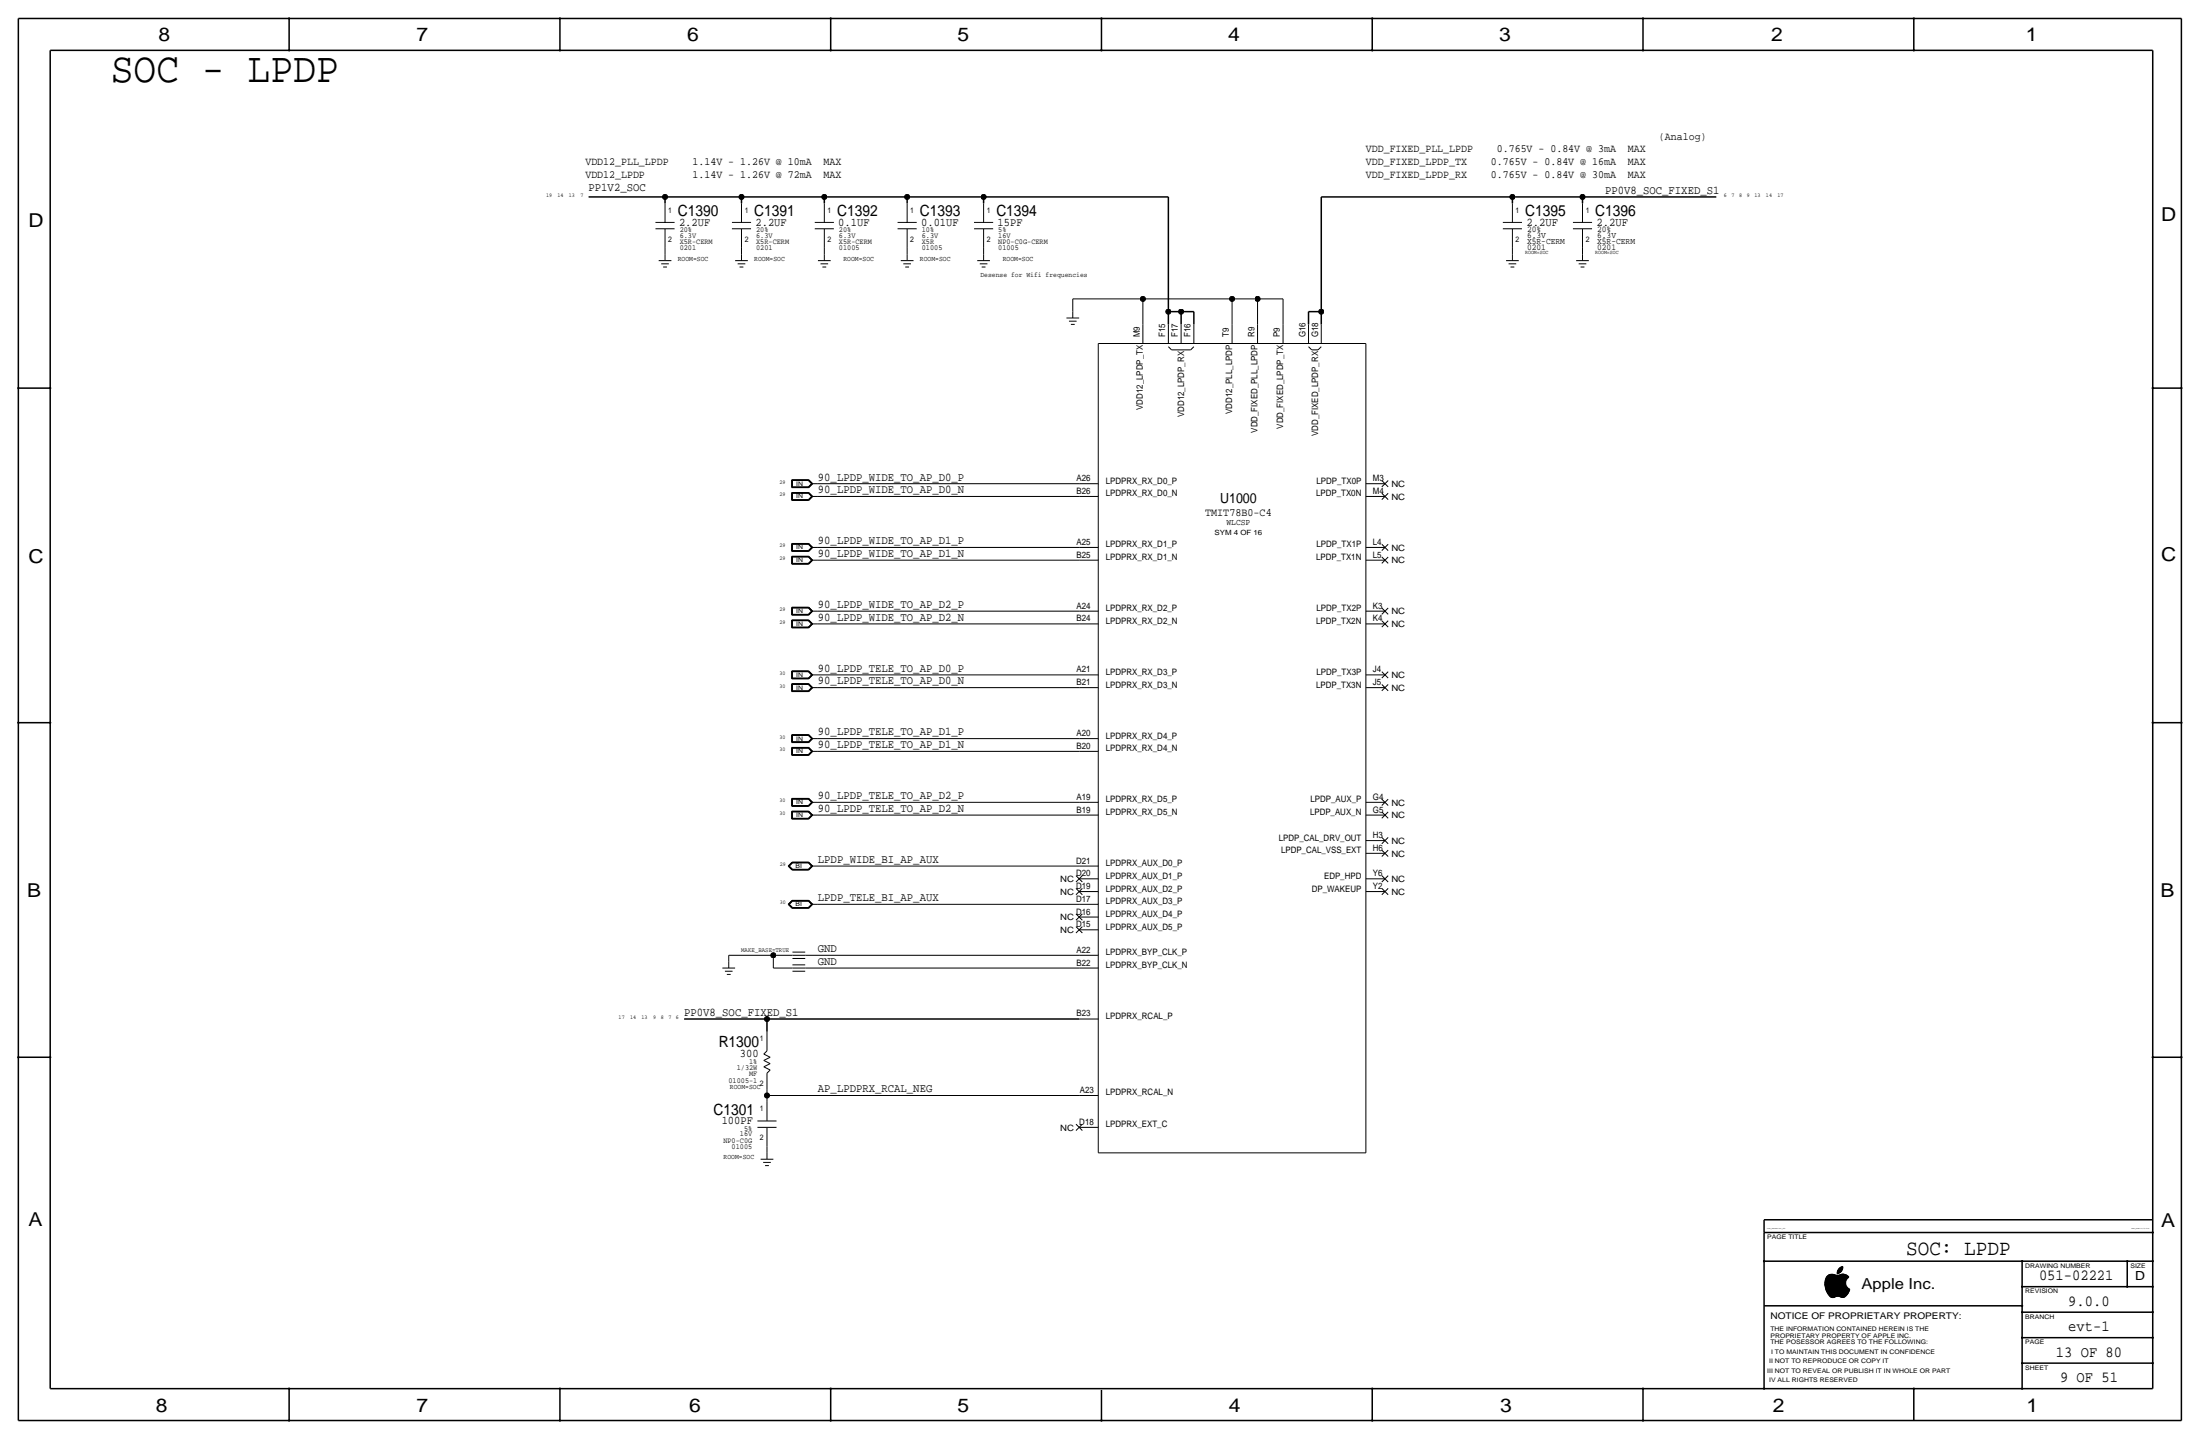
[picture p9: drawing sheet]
<svg xmlns="http://www.w3.org/2000/svg" width="877mm" height="574mm" viewBox="0 0 877 574" stroke-linecap="round" stroke-linejoin="round" font-family="sans-serif">
<g fill="none" stroke="#000" stroke-width=".4">
<path d="M261.3 91.2h7.6zM261.3 88.6h7.6zM265.1 98.8v2.5zM265.1 81v7.6zM265.1 91.2v7.6zM291.8 88.6h7.6zM291.8 91.2h7.6zM295.6 98.8v2.5zM295.6 81v7.6zM295.6 91.2v7.6zM324.8 91.2h7.6zM324.8 88.6h7.6z"/>
<path d="M328.6 98.8v2.5zM328.6 81v7.6zM328.6 91.2v7.6zM357.8 88.6h7.7zM357.8 91.2h7.7zM361.6 98.8v2.5zM361.6 81v7.6zM361.6 91.2v7.6zM388.3 88.6h7.6zM388.3 91.2h7.6zM392.1 98.8v2.5zM392.1 81v7.6z"/>
<path d="M392.1 91.2v7.6zM599.1 91.2h7.7zM599.1 88.6h7.7zM602.9 98.8v2.5zM602.9 81v7.6zM602.9 91.2v7.6zM627.1 91.2h7.6zM627.1 88.6h7.6zM630.9 98.8v2.5zM630.9 81v7.6zM630.9 91.2v7.6zM262.6 103.9h5.1z"/>
<path d="M263.6 105.2h3zM264.4 106.4h1.5zM265.1 101.3v2.6zM293.1 103.9h5zM294.1 105.2h3zM294.8 106.4h1.6zM295.6 101.3v2.6zM326.1 103.9h5.1zM327.1 105.2h3zM327.9 106.4h1.5zM328.6 101.3v2.6zM359.1 103.9h5.1z"/>
<path d="M360.1 105.2h3.1zM360.9 106.4h1.5zM361.6 101.3v2.6zM389.6 103.9h5.1zM390.6 105.2h3zM391.4 106.4h1.5zM392.1 101.3v2.6zM427.7 119.1h27.9zM427.7 119.1v5.1zM455.6 119.1h35.6zM455.6 119.1v10.2zM491.2 119.1h10.1z"/>
<path d="M491.2 119.1v10.2zM501.3 119.1h10.2zM501.3 119.1v10.2zM511.5 119.1v10.2zM600.4 103.9h5.1zM601.4 105.2h3.1zM602.2 106.4h1.5zM602.9 101.3v2.6zM628.3 103.9h5.1zM629.4 105.2h3zM630.1 106.4h1.5zM630.9 101.3v2.6z"/>
<path d="M425.1 126.7h5.1zM426.2 128h3zM426.9 129.3h1.5zM427.7 124.2v2.5zM437.8 136.9v322.6zM437.8 136.9h106.7zM455.6 129.3v7.6zM465.8 129.3v7.6zM465.8 138.2l1.3 1.2zM467.1 139.4h7.6zM470.9 129.3v7.6zM474.7 139.4l1.2-1.2z"/>
<path d="M475.9 129.3v7.6zM491.2 129.3v7.6zM501.3 129.3v7.6zM511.5 129.3v7.6zM521.7 129.3v7.6zM521.7 138.2l1.2 1.2zM522.9 139.4h2.6zM525.5 139.4l1.2-1.2zM526.7 129.3v7.6zM544.5 136.9v322.6zM315.6 196.3v3.1zM315.6 199.4h6.8z"/>
<path d="M315.6 191.2v3.2zM315.6 194.4h6.8zM315.6 196.3h6.8zM315.6 191.2h6.8zM315.7 196.4h6.7zM315.7 191.3h6.7zM315.7 196.4v2.9zM315.7 199.3h6.7zM315.7 191.3v3zM315.7 194.3h6.7zM315.8 196.5v2.7zM315.8 199.2h6.5z"/>
<path d="M315.8 191.4v2.8zM315.8 194.2h6.5zM315.8 196.5h6.5zM315.8 191.4h6.5zM315.9 196.6h6.4zM315.9 196.6v2.5zM315.9 199.1h6.4zM315.9 191.5h6.4zM315.9 191.5v2.6zM315.9 194.1h6.4zM322.3 196.6l1.2 1.3zM322.3 191.5l1.2 1.3z"/>
<path d="M322.3 199.1l1.2-1.2zM322.3 194.1l1.2-1.3zM322.3 199.2l1.4-1.3zM322.3 194.2l1.4-1.4zM322.3 196.5l1.4 1.4zM322.3 191.4l1.4 1.4zM322.4 199.3l1.4-1.4zM322.4 194.3l1.4-1.5zM322.4 196.4l1.4 1.5zM322.4 191.3l1.4 1.5zM322.4 196.3l1.6 1.6zM322.4 191.2l1.6 1.6z"/>
<path d="M322.4 199.4l1.6-1.5zM322.4 194.4l1.6-1.6zM323.5 197.9h2.6zM323.5 192.8h2.6zM326.1 197.9h104.1zM326.1 192.8h104.1zM430.2 192.8h7.6zM430.2 197.9h7.6zM544.5 197.9h7.6zM544.5 192.8h7.6zM550.9 199.1l2.5-2.5zM550.9 196.6l2.5 2.5z"/>
<path d="M550.9 194.1l2.5-2.6zM550.9 191.5l2.5 2.6zM315.6 216.6v3.2zM315.6 219.8h6.8zM315.6 216.6h6.8zM315.7 216.7h6.7zM315.7 216.7v3zM315.7 219.7h6.7zM315.8 216.8v2.8zM315.8 219.6h6.5zM315.8 216.8h6.5zM315.9 216.9h6.4z"/>
<path d="M315.9 216.9v2.6zM315.9 219.5h6.4zM322.3 216.9l1.2 1.3zM322.3 219.5l1.2-1.3zM322.3 219.6l1.4-1.4zM322.3 216.8l1.4 1.4zM322.4 219.7l1.4-1.5zM322.4 216.7l1.4 1.5zM322.4 216.6l1.6 1.6zM322.4 219.8l1.6-1.6zM323.5 218.2h2.6zM326.1 218.2h104.1z"/>
<path d="M430.2 218.2h7.6zM544.5 218.2h7.6zM550.9 219.5l2.5-2.6zM550.9 216.9l2.5 2.6zM315.6 221.7v3.1zM315.6 224.8h6.8zM315.6 221.7h6.8zM315.7 221.8h6.7zM315.7 221.8v2.9zM315.7 224.7h6.7zM315.8 221.9v2.7zM315.8 224.6h6.5z"/>
<path d="M315.8 221.9h6.5zM315.9 222h6.4zM315.9 222v2.5zM315.9 224.5h6.4zM322.3 222l1.2 1.3zM322.3 224.5l1.2-1.2zM322.3 224.6l1.4-1.3zM322.3 221.9l1.4 1.4zM322.4 224.7l1.4-1.4zM322.4 221.8l1.4 1.5zM322.4 221.7l1.6 1.6zM322.4 224.8l1.6-1.5z"/>
<path d="M323.5 223.3h2.6zM326.1 223.3h104.1zM430.2 223.3h7.6zM544.5 223.3h7.6zM550.9 222l2.5 2.5zM553.4 222l-2.5 2.5zM315.6 247.1v3.1zM315.6 250.2h6.8zM315.6 242v3.2zM315.6 245.2h6.8zM315.6 247.1h6.8zM315.6 242h6.8z"/>
<path d="M315.7 247.2h6.7zM315.7 242.1h6.7zM315.7 247.2v2.9zM315.7 250.1h6.7zM315.7 242.1v3zM315.7 245.1h6.7zM315.8 247.3v2.7zM315.8 250h6.5zM315.8 242.2v2.8zM315.8 245h6.5zM315.8 247.3h6.5zM315.8 242.2h6.5z"/>
<path d="M315.9 247.4h6.4zM315.9 247.4v2.5zM315.9 249.9h6.4zM315.9 242.3h6.4zM315.9 242.3v2.6zM315.9 244.9h6.4zM322.3 247.4l1.2 1.3zM322.3 242.3l1.2 1.3zM322.3 249.9l1.2-1.2zM322.3 244.9l1.2-1.3zM322.3 250l1.4-1.3zM322.3 245l1.4-1.4z"/>
<path d="M322.3 247.3l1.4 1.4zM322.3 242.2l1.4 1.4zM322.4 250.1l1.4-1.4zM322.4 245.1l1.4-1.5zM322.4 247.2l1.4 1.5zM322.4 242.1l1.4 1.5zM322.4 247.1l1.6 1.6zM322.4 242l1.6 1.6zM322.4 250.2l1.6-1.5zM322.4 245.2l1.6-1.6zM323.5 248.7h2.6zM323.5 243.6h2.6z"/>
<path d="M326.1 243.6h104.1zM326.1 248.7h104.1zM430.2 248.7h7.6zM430.2 243.6h7.6zM544.5 243.6h7.6zM544.5 248.7h7.6zM550.9 249.9l2.5-2.5zM550.9 247.4l2.5 2.5zM550.9 244.9l2.5-2.6zM550.9 242.3l2.5 2.6zM315.6 272.5v3.1zM315.6 275.6h6.8z"/>
<path d="M315.6 267.4v3.2zM315.6 270.6h6.8zM315.6 272.5h6.8zM315.6 267.4h6.8zM315.7 272.6h6.7zM315.7 267.5h6.7zM315.7 272.6v2.9zM315.7 275.5h6.7zM315.7 267.5v3zM315.7 270.5h6.7zM315.8 272.7v2.7zM315.8 275.4h6.5z"/>
<path d="M315.8 267.6v2.8zM315.8 270.4h6.5zM315.8 272.7h6.5zM315.8 267.6h6.5zM315.9 272.8h6.4zM315.9 272.8v2.5zM315.9 275.3h6.4zM315.9 267.7h6.4zM315.9 267.7v2.6zM315.9 270.3h6.4zM322.3 272.8l1.2 1.3zM322.3 267.7l1.2 1.3z"/>
<path d="M322.3 275.3l1.2-1.2zM322.3 270.3l1.2-1.3zM322.3 275.4l1.4-1.3zM322.3 270.4l1.4-1.4zM322.3 272.7l1.4 1.4zM322.3 267.6l1.4 1.4zM322.4 275.5l1.4-1.4zM322.4 270.5l1.4-1.5zM322.4 272.6l1.4 1.5zM322.4 267.5l1.4 1.5zM322.4 272.5l1.6 1.6zM322.4 267.4l1.6 1.6z"/>
<path d="M322.4 275.6l1.6-1.5zM322.4 270.6l1.6-1.6zM323.5 274.1h2.6zM323.5 269h2.6zM326.1 274.1h104.1zM326.1 269h104.1zM430.2 274.1h7.6zM430.2 269h7.6zM544.5 269h7.6zM544.5 274.1h7.6zM550.9 272.8l2.5 2.5zM550.9 267.7l2.5 2.6z"/>
<path d="M553.4 272.8l-2.5 2.5zM553.4 267.7l-2.5 2.6zM315.6 297.9v3.1zM315.6 292.8v3.2zM315.6 296h6.8zM315.6 297.9h6.8zM315.6 292.8h6.8zM315.7 298h6.7zM315.7 292.9h6.7zM315.7 298v2.9zM315.7 292.9v3zM315.7 295.9h6.7z"/>
<path d="M315.8 298.1v2.7zM315.8 293v2.8zM315.8 295.8h6.5zM315.8 298.1h6.5zM315.8 293h6.5zM315.9 298.2h6.4zM315.9 298.2v2.5zM315.9 293.1h6.4zM315.9 293.1v2.6zM315.9 295.7h6.4zM322.3 298.2l1.2 1.3zM322.3 293.1l1.2 1.3z"/>
<path d="M322.3 295.7l1.2-1.3zM322.3 295.8l1.4-1.4zM322.3 298.1l1.4 1.4zM322.3 293l1.4 1.4zM322.4 295.9l1.4-1.5zM322.4 298l1.4 1.5zM322.4 292.9l1.4 1.5zM322.4 297.9l1.6 1.6zM322.4 292.8l1.6 1.6zM322.4 296l1.6-1.6zM323.5 299.5h2.6zM323.5 294.4h2.6z"/>
<path d="M326.1 299.5h104.1zM326.1 294.4h104.1zM430.2 294.4h7.6zM430.2 299.5h7.6zM315.6 318.2v3.2zM315.6 301h6.8zM315.6 318.2h6.8zM315.7 318.3h6.7zM315.7 318.3v3zM315.7 300.9h6.7zM315.8 318.4v2.8zM315.8 300.8h6.5z"/>
<path d="M315.8 318.4h6.5zM315.9 318.5h6.4zM315.9 318.5v2.6zM315.9 300.7h6.4zM322.3 318.5l1.2 1.3zM322.3 300.7l1.2-1.2zM322.3 300.8l1.4-1.3zM322.3 318.4l1.4 1.4zM322.4 300.9l1.4-1.4zM322.4 318.3l1.4 1.5zM322.4 318.2l1.6 1.6zM322.4 301l1.6-1.5z"/>
<path d="M323.5 319.8h2.6zM326.1 319.8h104.1zM430.2 319.8h7.6zM544.5 319.8h7.6zM550.9 318.5l2.5 2.6zM553.4 318.5l-2.5 2.6zM315.6 323.3v3.1zM315.6 326.4h6.8zM315.6 321.4h6.8zM315.6 323.3h6.8zM315.7 323.4h6.7zM315.7 323.4v2.9z"/>
<path d="M315.7 326.3h6.7zM315.7 321.3h6.7zM315.8 323.5v2.7zM315.8 326.2h6.5zM315.8 321.2h6.5zM315.8 323.5h6.5zM315.9 323.6h6.4zM315.9 323.6v2.5zM315.9 326.1h6.4zM315.9 321.1h6.4zM322.3 323.6l1.2 1.3zM322.3 326.1l1.2-1.2z"/>
<path d="M322.3 321.1l1.2-1.3zM322.3 326.2l1.4-1.3zM322.3 321.2l1.4-1.4zM322.3 323.5l1.4 1.4zM322.4 326.3l1.4-1.4zM322.4 321.3l1.4-1.5zM322.4 323.4l1.4 1.5zM322.4 323.3l1.6 1.6zM322.4 326.4l1.6-1.5zM322.4 321.4l1.6-1.6zM323.5 324.9h2.6zM326.1 324.9h104.1z"/>
<path d="M430.2 324.9h7.6zM544.5 335h7.6zM544.5 324.9h7.6zM550.9 338.8l2.5 2.6zM550.9 333.8l2.5 2.5zM550.9 326.1l2.5-2.5zM550.9 323.6l2.5 2.5zM553.4 338.8l-2.5 2.6zM553.4 333.8l-2.5 2.5zM314.2 345.2l1.6 1.6zM314.2 345.2l1.6-1.6zM314.4 345.2l1.4 1.5z"/>
<path d="M314.4 345.2l1.4-1.5zM314.5 345.2l1.4-1.4zM314.5 345.2l1.4 1.4zM314.7 345.2l1.2-1.3zM314.7 345.2l1.2 1.3zM315.8 346.8h6.6zM315.8 358.9h6.6zM315.8 343.6h6.6zM315.8 359h6.6zM315.8 343.7h6.6zM315.8 346.7h6.6zM315.9 359.1h6.4z"/>
<path d="M315.9 343.8h6.4zM315.9 346.6h6.4zM315.9 359.2h6.4zM315.9 346.5h6.4zM315.9 343.9h6.4zM322.3 359.2l1.2 1.2zM322.3 343.9l1.2 1.3zM322.3 346.5l1.2-1.3zM322.3 346.6l1.4-1.4zM322.3 359.1l1.4 1.3zM322.3 343.8l1.4 1.4zM322.4 346.7l1.4-1.5z"/>
<path d="M322.4 359l1.4 1.4zM322.4 343.7l1.4 1.5zM322.4 358.9l1.6 1.5zM322.4 343.6l1.6 1.6zM322.4 346.8l1.6-1.6zM323.5 345.2h2.6zM326.1 345.2h104.1zM429 356.6l2.5-2.5zM429 354.1l2.5 2.5zM429 351.5l2.5-2.5zM429 349l2.5 2.5zM430.2 345.2h7.6z"/>
<path d="M430.2 355.3h7.6zM430.2 350.3h7.6zM544.5 340.1h7.6zM544.5 350.3h7.6zM544.5 355.3h7.6zM550.9 356.6l2.5-2.5zM550.9 354.1l2.5 2.5zM550.9 349l2.5 2.5zM553.4 349l-2.5 2.5zM314.2 360.4l1.6 1.6zM314.2 360.4l1.6-1.5zM314.4 360.4l1.4 1.5z"/>
<path d="M314.4 360.4l1.4-1.4zM314.5 360.4l1.4-1.3zM314.5 360.4l1.4 1.4zM314.7 360.4l1.2-1.2zM314.7 360.4l1.2 1.3zM315.8 362h6.6zM315.8 361.9h6.6zM315.9 361.8h6.4zM315.9 379.5h5.1zM315.9 361.7h6.4zM322.3 361.7l1.2-1.3zM322.3 361.8l1.4-1.4z"/>
<path d="M322.4 361.9l1.4-1.5zM322.4 362l1.6-1.6zM323.5 360.4h2.6zM326.1 360.4h104.1zM429 371.9l2.5-2.6zM429 369.3l2.5 2.6zM429 366.8l2.5-2.6zM429 364.2l2.5 2.6zM430.2 365.5h7.6zM430.2 360.4h7.6zM430.2 370.6h7.6zM288 385.8h5.1z"/>
<path d="M289 387.1h3zM289.8 388.4h1.5zM290.5 380.7h17.8zM290.5 380.7v2.6zM290.5 383.3v2.5zM308.3 380.7v5.1zM308.3 385.8h7.6zM308.3 380.7h7.6zM315.9 387.1h5.1zM315.9 385.8h5.1zM315.9 384.6h5.1zM315.9 382h5.1z"/>
<path d="M315.9 380.7h5.1zM321 380.7h109.2zM321 385.8h109.2zM430.2 380.7h7.6zM430.2 385.8h7.6zM305.8 411.2v7.6zM430.2 406.1h7.6zM304.5 420.1l1.3-1.3zM304.5 420.1l2.5 1.3zM304.5 425.2l2.5 1.3zM304.5 422.7l2.5 1.2zM304.5 425.2l2.5-1.3z"/>
<path d="M304.5 422.7l2.5-1.3zM305.8 436.6h124.4zM305.8 434.1v2.5zM305.8 436.6v2.6zM305.8 439.2v7.6zM305.8 427.7v6.4zM307 426.5l-1.2 1.2zM430.2 436.6h7.6zM302 449.3h7.6zM302 446.8h7.6zM305.8 456.9v2.6zM305.8 459.5v2.5z"/>
<path d="M305.8 449.3v7.6zM429 450.6l2.5-2.5zM429 448.1l2.5 2.5zM430.2 449.3h7.6zM437.8 459.5h106.7zM303.2 462h5.1zM304.2 463.3h3.1zM305 464.6h1.5zM727.5 512.2h8.4zM727.5 512.3h8.4zM727.5 512.4h8.5zM727.5 511.2h8.2z"/>
<path d="M727.5 511.3h8.2zM727.5 511.5h8.2zM727.5 511.4h8.2zM727.5 512h8.3zM727.5 512.1h8.3zM727.5 511.7h8.3zM727.5 511.8h8.3zM727.5 511.6h8.3zM727.5 511.9h8.3zM727.5 511.1h8.3zM727.6 512.8h8.6zM727.6 510.8h8.2z"/>
<path d="M727.6 511h8.2zM727.6 510.9h8.2zM727.6 510.7h8.2zM727.6 512.5h8.4zM727.6 512.6h8.4zM727.6 512.7h8.5zM727.6 512.9h8.6zM727.6 510.6h8.3zM727.6 510.5h8.3zM727.6 513h8.7zM727.6 513.1h8.8zM727.7 513.2h8.8z"/>
<path d="M727.7 510.2h8.3zM727.7 510.4h8.2zM727.7 510.3h8.3zM727.7 513.4h9.1zM727.7 513.3h9zM727.7 510.1h8.3zM727.8 509.9h8.4zM727.8 513.5h9.1zM727.8 510h8.3zM727.8 513.6h9.2zM727.8 513.8h9.6zM727.8 509.8h8.5z"/>
<path d="M727.8 513.7h9.4zM727.9 513.9h9.5zM727.9 509.7h8.4zM727.9 509.6h8.5zM727.9 514.1h9.5zM727.9 514h9.5zM728 514.2h9.4zM728 509.5h8.5zM728 509.4h8.6zM728 509.3h8.7zM728 514.4h9.3zM728.1 509.2h8.8z"/>
<path d="M728.1 514.5h9.2zM728.1 514.6h9.1zM728.1 509.1h8.9zM728.2 514.7h9zM728.2 509h8.8zM728.2 514.8h9zM728.3 514.9h8.8zM728.3 508.9h8.7zM728.3 515h8.8zM728.3 508.8h8.6zM728.3 515.1h8.7zM728.4 508.7h8.4z"/>
<path d="M728.4 515.2h8.6zM728.5 515.3h8.4zM728.5 515.4h8.4zM728.5 508.6h8.2zM728.6 515.5h8.2zM728.6 508.5h7.9zM728.7 515.6h8zM728.7 515.7h8zM728.7 508.4h7.7zM728.8 515.8h7.7zM728.9 515.9h7.6zM728.9 508.3h3.1z"/>
<path d="M728.9 516h7.5zM729 508.2h2.6zM729 516.1h7.3zM729.1 516.2h7.1zM729.2 508.1l1.8-.2a3.7 3.7 0 0 0 3.3-.1 2.44 2.44 0 0 1 2.7 1.3 2.72 2.72 0 0 0 .5 4.8l-.7 1.5-1.1 1.3M729.2 516.3h6.9zM729.2 508.1a5.2 5.2 0 0 0-.8 7.1 2.3 2.3 0 0 0 2.2 2l1-.3M729.3 508.1h2.1zM729.3 516.4h6.7zM729.4 516.5h6.5zM729.5 516.6h6.3zM729.6 516.7h2.5z"/>
<path d="M729.6 507.9h1.4zM729.7 516.8h2.1zM729.8 516.9h1.9zM729.9 517h1.6zM730.2 517.1h1zM732.4 507.5h.6zM732.4 507.6h.4zM732.4 507.4h.8zM732.4 507.3h1zM732.4 507.1h1.3zM732.4 507h1.4zM732.4 507.2h1.2z"/>
<path d="M732.5 506.9h1.4zM732.5 506.8h1.5zM732.5 506.6h1.7zM732.5 506.7h1.6zM732.6 506.5h1.7zM732.6 506.4h1.7zM732.7 506.3h1.7zM732.7 506.2h1.7zM732.8 506.1h1.7zM732.8 506h1.7zM732.9 505.9h1.6zM733 505.8h1.6z"/>
<path d="M733.1 505.7h1.5zM733.1 508.3h3.1zM733.2 505.6h1.4zM733.2 516.7h2.5zM733.3 505.5h1.4zM733.4 508.2h2.6zM733.4 505.4h1.3zM733.6 505.3h1.1zM733.6 516.8h2zM733.7 508.1h2.1zM733.7 505.2h1zM733.8 516.9h1.7z"/>
<path d="M733.9 505.1h.8zM733.9 507.9h1.6zM734 517h1.3zM734.1 505h.6zM734.3 507.8h.8zM734.3 504.9h.4zM734.3 517.1h.7zM734.7 504.7a2.81 2.81 0 0 0-2.3 3 2.71 2.71 0 0 0 2.3-2.9M735.8 516.7a2.7 2.7 0 0 1-3 0l-1.1 .2"/>
</g>
<g fill="none" stroke="#000" stroke-width=".6" stroke-linecap="butt">
<path d="M7.3 7.4v558.8zM7.3 7.4h862.3zM115.3 7.4v12.7zM223.2 7.4v12.7zM331.2 7.4v12.7zM439.1 7.4v12.7zM547.1 7.4v12.7zM655 7.4v12.7zM763 7.4v12.7zM869.6 7.4v558.8zM20 20.1v533.4zM20 20.1h838.2z"/>
<path d="M858.2 20.1v533.4zM234.6 78.5h30.5zM265.1 78.5h30.5zM265.1 78.5v2.5zM295.6 78.5v2.5zM295.6 78.5h33zM328.6 78.5h33zM328.6 78.5v2.5zM361.6 78.5h30.5zM361.6 78.5v2.5zM392.1 78.5v2.5zM392.1 78.5h73.7z"/>
<path d="M465.8 78.5v45.7zM526.7 78.5v45.7zM526.7 78.5h76.2zM602.9 78.5h28zM602.9 78.5v2.5zM630.9 78.5h53.3zM630.9 78.5v2.5zM465.8 124.2v5.1zM465.8 124.2h5.1zM470.9 124.2v5.1zM470.9 124.2h5zM475.9 124.2v5.1z"/>
<path d="M521.7 124.2h5zM521.7 124.2v5.1zM526.7 124.2v5.1zM7.3 154.7h12.7zM858.2 154.7h11.4zM7.3 288h12.7zM858.2 288h11.4zM272.7 406.1h33.1zM305.8 406.1h124.4zM305.8 406.1v5.1zM7.3 421.4h12.7zM858.2 421.4h11.4z"/>
<path d="M703.3 486.2v5zM703.3 486.2h154.9zM703.3 491.2v62.3zM703.3 491.2h154.9zM703.3 502.7h154.9zM806.1 502.7v50.8zM806.1 512.8h52.1zM848.1 502.7v10.1zM703.3 520.4h102.8zM806.1 533.1h52.1zM806.1 523h52.1zM20 553.5h838.2z"/>
<path d="M115.3 553.5v12.7zM223.2 553.5v12.7zM331.2 553.5v12.7zM439.1 554v12.2zM547.1 553.5v12.7zM655 553.5v12.7zM763 553.5v12.7zM806.1 543.3h52.1zM7.3 566.2h862.3z"/>
</g>
<g fill="#000" stroke="#000" stroke-width=".4">
<path d="M115.1 7.2h.4v.3h-.4zM115.1 19.9h.4v.3h-.4zM223 7.2h.4v.3h-.4zM223 19.9h.4v.3h-.4zM331 19.9h.4v.3h-.4zM331 7.2h.4v.3h-.4zM438.9 7.2h.4v.3h-.4zM438.9 19.9h.4v.3h-.4zM546.9 7.2h.4v.3h-.4zM546.9 19.9h.4v.3h-.4zM654.8 19.9h.4v.3h-.4zM654.8 7.2h.4v.3h-.4z"/>
<path d="M762.8 19.9h.4v.3h-.4zM762.8 7.2h.4v.3h-.4zM7.1 154.5h.4v.4h-.4zM19.8 154.5h.4v.4h-.4zM858 154.5h.4v.4h-.4zM869.5 154.5h.3v.4h-.3zM7.1 287.9h.4v.3h-.4zM19.8 287.9h.4v.3h-.4zM858 287.9h.4v.3h-.4zM869.5 287.9h.3v.3h-.3zM7.1 421.2h.4v.4h-.4zM19.8 421.2h.4v.4h-.4z"/>
<path d="M858 421.2h.4v.4h-.4zM869.5 421.2h.3v.4h-.3zM858 491.1h.4v.3h-.4zM703.1 502.5h.4v.3h-.4zM806 502.5h.3v.3h-.3zM806 512.7h.3v.3h-.3zM847.9 512.7h.3v.3h-.3zM847.9 502.5h.3v.3h-.3zM858 502.5h.4v.3h-.4zM858 512.7h.4v.3h-.4zM806 520.3h.3v.3h-.3zM806 522.8h.3v.4h-.3z"/>
<path d="M806 533h.3v.3h-.3zM858 522.8h.4v.4h-.4zM858 533h.4v.3h-.4zM115.1 553.3h.4v.3h-.4zM223 553.3h.4v.3h-.4zM331 553.3h.4v.3h-.4zM546.9 553.3h.4v.3h-.4zM654.8 553.3h.4v.3h-.4zM703.1 553.3h.4v.3h-.4zM762.8 553.3h.4v.3h-.4zM806 543.1h.3v.4h-.3zM806 553.3h.3v.3h-.3z"/>
<path d="M858 543.1h.4v.4h-.4zM115.1 566h.4v.3h-.4zM223 566h.4v.3h-.4zM331 566h.4v.3h-.4zM438.9 566h.4v.3h-.4zM546.9 566h.4v.3h-.4zM654.8 566h.4v.3h-.4z"/>
<circle cx="265.1" cy="78.5" r="1.02"/>
<circle cx="295.6" cy="78.5" r="1.02"/>
<circle cx="328.6" cy="78.5" r="1.02"/>
<circle cx="361.6" cy="78.5" r="1.02"/>
<circle cx="392.1" cy="78.5" r="1.02"/>
<circle cx="602.9" cy="78.5" r="1.02"/>
<circle cx="630.9" cy="78.5" r="1.02"/>
<circle cx="455.6" cy="119.1" r="1.02"/>
<circle cx="491.2" cy="119.1" r="1.02"/>
<circle cx="501.3" cy="119.1" r="1.02"/>
<circle cx="465.8" cy="124.2" r="1.02"/>
<circle cx="470.9" cy="124.2" r="1.02"/>
<circle cx="526.7" cy="124.2" r="1.02"/>
<circle cx="308.3" cy="380.7" r="1.02"/>
<circle cx="305.8" cy="406.1" r="1.02"/>
<circle cx="305.8" cy="436.6" r="1.02"/>
</g>
<text font-size="17" x="44.1" y="32.8">SOC - LPDP</text>
<text font-size="8.6" x="759.9" y="500.1">SOC: LPDP</text>
<g font-size="7.6">
<text x="63.2" y="16.5">8</text>
<text x="166.1" y="16.5">7</text>
<text x="274" y="16.5">6</text>
<text x="381.7" y="16.5">5</text>
<text x="489.7" y="16.5">4</text>
<text x="597.6" y="16.5">3</text>
<text x="706.1" y="16.5">2</text>
<text x="807.7" y="16.5">1</text>
<text x="861.5" y="88.1">D</text>
<text x="11.4" y="90.4">D</text>
<text x="11.4" y="224.3">C</text>
<text x="861.5" y="223.8">C</text>
<text x="10.8" y="357.6">B</text>
<text x="861.3" y="357.4">B</text>
<text x="11.3" y="488.4">A</text>
<text x="861.5" y="489.2">A</text>
<text x="62.2" y="562.6">8</text>
<text x="166" y="562.6">7</text>
<text x="274.8" y="562.6">6</text>
<text x="381.7" y="562.6">5</text>
<text x="489.9" y="562.6">4</text>
<text x="598.1" y="562.6">3</text>
<text x="706.8" y="562.6">2</text>
<text x="807.9" y="562.6">1</text>
</g>
<g font-size="6.2">
<text x="270.2" y="86.1">C1390</text>
<text x="300.7" y="86.1">C1391</text>
<text x="333.7" y="86.1">C1392</text>
<text x="366.7" y="86.1">C1393</text>
<text x="397.2" y="86.1">C1394</text>
<text x="608" y="86.1">C1395</text>
<text x="636" y="86.1">C1396</text>
<text x="286.5" y="417.3">R1300</text>
<text x="284.5" y="444.2">C1301</text>
<text x="812.9" y="510.3">051-02221</text>
<text x="824.6" y="520.4">9.0.0</text>
<text x="824.6" y="530.6">evt-1</text>
<text x="819.6" y="540.8">13 OF 80</text>
<text x="821.3" y="550.9">9 OF 51</text>
</g>
<text font-size="6" x="742.1" y="513.9">Apple Inc.</text>
<text font-size="5.6" x="486.4" y="200.4">U1000</text>
<text font-size="5" x="851.2" y="510.3">D</text>
<g font-size="4.7">
<text x="234.6" y="75.9">PP1V2_SOC</text>
<text x="639.9" y="77.2">PP0V8_SOC_FIXED_S1</text>
<text x="270.7" y="89.9">2.2UF</text>
<text x="301.2" y="89.9">2.2UF</text>
<text x="334.2" y="89.9">0.1UF</text>
<text x="367.2" y="89.9">0.01UF</text>
<text x="397.7" y="89.9">15PF</text>
<text x="608.5" y="89.9">2.2UF</text>
<text x="636.5" y="89.9">2.2UF</text>
<text x="326.1" y="191.5">90_LPDP_WIDE_TO_AP_D0_P</text>
<text x="326.1" y="196.6">90_LPDP_WIDE_TO_AP_D0_N</text>
<text x="326.1" y="216.9">90_LPDP_WIDE_TO_AP_D1_P</text>
<text x="326.1" y="222">90_LPDP_WIDE_TO_AP_D1_N</text>
<text x="326.1" y="242.3">90_LPDP_WIDE_TO_AP_D2_P</text>
<text x="326.1" y="247.4">90_LPDP_WIDE_TO_AP_D2_N</text>
<text x="326.1" y="267.7">90_LPDP_TELE_TO_AP_D0_P</text>
<text x="326.1" y="272.8">90_LPDP_TELE_TO_AP_D0_N</text>
<text x="326.1" y="293.1">90_LPDP_TELE_TO_AP_D1_P</text>
<text x="326.1" y="298.2">90_LPDP_TELE_TO_AP_D1_N</text>
<text x="326.1" y="323.6">90_LPDP_TELE_TO_AP_D2_N</text>
<text x="326.1" y="318.5">90_LPDP_TELE_TO_AP_D2_P</text>
<text x="326.1" y="343.9">LPDP_WIDE_BI_AP_AUX</text>
<text x="326.1" y="359.2">LPDP_TELE_BI_AP_AUX</text>
<text x="326.1" y="379.5">GND</text>
<text x="326.1" y="384.6">GND</text>
<text x="272.7" y="404.9">PP0V8_SOC_FIXED_S1</text>
<text x="295" y="421.1">300</text>
<text x="326.1" y="435.4">AP_LPDPRX_RCAL_NEG</text>
<text x="287.7" y="448.1">100PF</text>
</g>
<text font-size="4.5" x="480.4" y="205.5">TMIT78B0-C4</text>
<g font-size="4.4">
<text x="661.4" y="55.6">(Analog)</text>
<text x="233.4" y="65.8">VDD12_PLL_LPDP</text>
<text x="276.1" y="65.8">1.14V - 1.26V @ 10mA</text>
<text x="328.3" y="65.8">MAX</text>
<text x="544.5" y="60.7">VDD_FIXED_PLL_LPDP</text>
<text x="544.5" y="65.8">VDD_FIXED_LPDP_TX</text>
<text x="594.4" y="65.8">0.765V - 0.84V @ 16mA</text>
<text x="596.7" y="60.7">0.765V - 0.84V @ 3mA</text>
<text x="649" y="60.7">MAX</text>
<text x="649" y="65.8">MAX</text>
<text x="233.4" y="70.9">VDD12_LPDP</text>
<text x="276.1" y="70.9">1.14V - 1.26V @ 72mA</text>
<text x="328.3" y="70.9">MAX</text>
<text x="544.5" y="70.9">VDD_FIXED_LPDP_RX</text>
<text x="594.4" y="70.9">0.765V - 0.84V @ 30mA</text>
<text x="649" y="70.9">MAX</text>
</g>
<text font-size="3.7" x="705.8" y="525.5">NOTICE OF PROPRIETARY PROPERTY:</text>
<g font-size="3.5">
<text x="608.8" y="94.7">6.3V</text>
<text x="608.8" y="92.5">20%</text>
<text x="636.7" y="94.7">6.3V</text>
<text x="636.7" y="92.5">20%</text>
<text x="608.8" y="97.3">X5R-CERM</text>
<text x="608.8" y="99.8">0201</text>
<text x="636.7" y="97.3">X5R-CERM</text>
<text x="636.7" y="99.8">0201</text>
<text x="454.4" y="134.4" transform="rotate(-90 454.4 134.4)">M9</text>
<text x="464.5" y="134.4" transform="rotate(-90 464.5 134.4)">F15</text>
<text x="469.6" y="134.4" transform="rotate(-90 469.6 134.4)">F17</text>
<text x="474.7" y="134.4" transform="rotate(-90 474.7 134.4)">F16</text>
<text x="489.9" y="134.4" transform="rotate(-90 489.9 134.4)">T9</text>
<text x="500.1" y="134.4" transform="rotate(-90 500.1 134.4)">R9</text>
<text x="510.2" y="134.4" transform="rotate(-90 510.2 134.4)">P9</text>
<text x="520.4" y="134.4" transform="rotate(-90 520.4 134.4)">G16</text>
<text x="525.5" y="134.4" transform="rotate(-90 525.5 134.4)">G18</text>
<text x="455.6" y="163.3" transform="rotate(-90 455.6 163.3)">VDD12_LPDP_TX</text>
<text x="472.1" y="166.2" transform="rotate(-90 472.1 166.2)">VDD12_LPDP_RX</text>
<text x="491.2" y="164.9" transform="rotate(-90 491.2 164.9)">VDD12_PLL_LPDP</text>
<text x="501.3" y="172.4" transform="rotate(-90 501.3 172.4)">VDD_FIXED_PLL_LPDP</text>
<text x="511.5" y="170.9" transform="rotate(-90 511.5 170.9)">VDD_FIXED_LPDP_TX</text>
<text x="525.5" y="173.8" transform="rotate(-90 525.5 173.8)">VDD_FIXED_LPDP_RX</text>
<text x="429.2" y="191.8">A26</text>
<text x="547.3" y="191.8">M3</text>
<text x="429.2" y="196.9">B26</text>
<text x="440.9" y="192.8">LPDPRX_RX_D0_P</text>
<text x="440.9" y="197.9">LPDPRX_RX_D0_N</text>
<text x="524.7" y="197.9">LPDP_TX0N</text>
<text x="524.9" y="192.8">LPDP_TX0P</text>
<text x="547.3" y="196.8">M4</text>
<text x="554.7" y="194.1">NC</text>
<text x="554.7" y="199.1">NC</text>
<text x="489" y="209.3">WLCSP</text>
<text x="429.2" y="217.2">A25</text>
<text x="440.9" y="218.2">LPDPRX_RX_D1_P</text>
<text x="524.9" y="218.2">LPDP_TX1P</text>
<text x="547.3" y="217.2">L4</text>
<text x="554.7" y="219.5">NC</text>
<text x="429.2" y="222.3">B25</text>
<text x="440.9" y="223.3">LPDPRX_RX_D1_N</text>
<text x="524.7" y="223.3">LPDP_TX1N</text>
<text x="547.3" y="222.2">L5</text>
<text x="554.7" y="224.5">NC</text>
<text x="429.2" y="242.6">A24</text>
<text x="440.9" y="243.6">LPDPRX_RX_D2_P</text>
<text x="524.9" y="243.6">LPDP_TX2P</text>
<text x="547.3" y="242.6">K3</text>
<text x="554.7" y="244.9">NC</text>
<text x="429.2" y="247.7">B24</text>
<text x="440.9" y="248.7">LPDPRX_RX_D2_N</text>
<text x="524.7" y="248.7">LPDP_TX2N</text>
<text x="547.3" y="247.6">K4</text>
<text x="554.7" y="249.9">NC</text>
<text x="429.2" y="268">A21</text>
<text x="440.9" y="269">LPDPRX_RX_D3_P</text>
<text x="524.9" y="269">LPDP_TX3P</text>
<text x="547.3" y="268">J4</text>
<text x="429.2" y="273.1">B21</text>
<text x="440.9" y="274.1">LPDPRX_RX_D3_N</text>
<text x="524.7" y="274.1">LPDP_TX3N</text>
<text x="547.3" y="273">J5</text>
<text x="554.7" y="275.3">NC</text>
<text x="554.7" y="270.3">NC</text>
<text x="429.2" y="293.4">A20</text>
<text x="429.2" y="298.5">B20</text>
<text x="440.9" y="294.4">LPDPRX_RX_D4_P</text>
<text x="440.9" y="299.4">LPDPRX_RX_D4_N</text>
<text x="429.2" y="318.8">A19</text>
<text x="429.2" y="323.9">B19</text>
<text x="440.9" y="319.8">LPDPRX_RX_D5_P</text>
<text x="522.4" y="319.8">LPDP_AUX_P</text>
<text x="547.3" y="318.8">G4</text>
<text x="547.3" y="323.8">G5</text>
<text x="554.7" y="321.1">NC</text>
<text x="440.9" y="324.8">LPDPRX_RX_D5_N</text>
<text x="522.3" y="324.9">LPDP_AUX_N</text>
<text x="554.7" y="326.1">NC</text>
<text x="509.8" y="335">LPDP_CAL_DRV_OUT</text>
<text x="547.3" y="334">H3</text>
<text x="510.7" y="340.1">LPDP_CAL_VSS_EXT</text>
<text x="547.3" y="339.1">H6</text>
<text x="554.7" y="341.4">NC</text>
<text x="554.7" y="336.3">NC</text>
<text x="429" y="344.2">D21</text>
<text x="440.9" y="345.2">LPDPRX_AUX_D0_P</text>
<text x="422.7" y="351.5">NC</text>
<text x="429" y="349.2">D20</text>
<text x="440.9" y="350.3">LPDPRX_AUX_D1_P</text>
<text x="527.9" y="350.3">EDP_HPD</text>
<text x="547.3" y="349.2">Y6</text>
<text x="554.7" y="351.5">NC</text>
<text x="422.7" y="356.6">NC</text>
<text x="429" y="359.4">D17</text>
<text x="429" y="354.3">D19</text>
<text x="440.9" y="355.3">LPDPRX_AUX_D2_P</text>
<text x="523" y="355.3">DP_WAKEUP</text>
<text x="547.3" y="354.3">Y2</text>
<text x="554.7" y="356.6">NC</text>
<text x="429" y="364.5">D16</text>
<text x="440.9" y="365.5">LPDPRX_AUX_D4_P</text>
<text x="440.9" y="360.4">LPDPRX_AUX_D3_P</text>
<text x="422.7" y="371.9">NC</text>
<text x="422.7" y="366.8">NC</text>
<text x="429" y="369.6">D15</text>
<text x="440.9" y="370.6">LPDPRX_AUX_D5_P</text>
<text x="429.2" y="379.7">A22</text>
<text x="440.9" y="380.7">LPDPRX_BYP_CLK_P</text>
<text x="429.2" y="384.8">B22</text>
<text x="440.9" y="385.8">LPDPRX_BYP_CLK_N</text>
<text x="429.2" y="405.1">B23</text>
<text x="440.9" y="406.1">LPDPRX_RCAL_P</text>
<text x="430.5" y="435.6">A23</text>
<text x="440.9" y="436.6">LPDPRX_RCAL_N</text>
<text x="430.3" y="448.3">D18</text>
<text x="440.9" y="449.3">LPDPRX_EXT_C</text>
<text x="422.7" y="450.6">NC</text>
</g>
<g font-size="3.1">
<text x="266.4" y="84.8">1</text>
<text x="296.9" y="84.8">1</text>
<text x="329.9" y="84.8">1</text>
<text x="362.9" y="84.8">1</text>
<text x="393.4" y="84.8">1</text>
<text x="604.2" y="84.8">1</text>
<text x="632.2" y="84.8">1</text>
<text x="271" y="94.7">6.3V</text>
<text x="271" y="92.5">20%</text>
<text x="301.4" y="92.5">20%</text>
<text x="301.4" y="94.7">6.3V</text>
<text x="334.5" y="94.7">6.3V</text>
<text x="334.5" y="92.5">20%</text>
<text x="367.5" y="92.5">10%</text>
<text x="367.5" y="94.7">6.3V</text>
<text x="398" y="92.5">5%</text>
<text x="398" y="94.7">16V</text>
<text x="266.4" y="96.3">2</text>
<text x="271" y="97.3">X5R-CERM</text>
<text x="271" y="99.8">0201</text>
<text x="296.9" y="96.3">2</text>
<text x="301.4" y="97.3">X5R-CERM</text>
<text x="301.4" y="99.8">0201</text>
<text x="329.9" y="96.3">2</text>
<text x="334.5" y="97.3">X5R-CERM</text>
<text x="334.5" y="99.8">01005</text>
<text x="362.9" y="96.3">2</text>
<text x="367.5" y="99.8">01005</text>
<text x="367.5" y="97.3">X5R</text>
<text x="393.4" y="96.3">2</text>
<text x="398" y="99.8">01005</text>
<text x="398" y="97.3">NP0-C0G-CERM</text>
<text x="604.2" y="96.3">2</text>
<text x="632.2" y="96.3">2</text>
<text x="303" y="415">1</text>
<text x="298.7" y="423.9">1%</text>
<text x="290.4" y="431.5">01005-1</text>
<text x="293.7" y="426.5">1/32W</text>
<text x="298.7" y="429">MF</text>
<text x="303" y="432.8">2</text>
<text x="303" y="443">1</text>
<text x="288.4" y="455.4">NP0-C0G</text>
<text x="295" y="452.9">16V</text>
<text x="296.6" y="450.6">5%</text>
<text x="303" y="454.4">2</text>
<text x="291.7" y="458">01005</text>
</g>
<g font-size="2.9">
<text x="270.2" y="103.9">ROOM=SOC</text>
<text x="300.7" y="103.9">ROOM=SOC</text>
<text x="336.2" y="103.9">ROOM=SOC</text>
<text x="366.7" y="103.9">ROOM=SOC</text>
<text x="399.7" y="103.9">ROOM=SOC</text>
<text x="390.9" y="110.2">Desense for Wifi frequencies</text>
<text x="484.2" y="213.1">SYM 4 OF 16</text>
<text x="291" y="434.1">ROOM=SOC</text>
<text x="288.5" y="462">ROOM=SOC</text>
</g>
<text font-size="2.6" x="295.5" y="379.5">MAKE_BASE=TRUE</text>
<g font-size="2.5">
<text x="317.4" y="193.5">IN</text>
<text x="317.4" y="198.6">IN</text>
<text x="317.4" y="218.9">IN</text>
<text x="317.4" y="224">IN</text>
<text x="317.4" y="244.3">IN</text>
<text x="317.4" y="249.4">IN</text>
<text x="317.4" y="269.7">IN</text>
<text x="317.4" y="274.8">IN</text>
<text x="317.4" y="295.1">IN</text>
<text x="317.4" y="300.2">IN</text>
<text x="317.4" y="320.5">IN</text>
<text x="317.4" y="325.6">IN</text>
<text x="317.2" y="345.9">BI</text>
<text x="317.2" y="361.2">BI</text>
<text x="704.5" y="493.8">PAGE TITLE</text>
<text x="807.4" y="505.2">DRAWING NUMBER</text>
<text x="849.3" y="505.2">SIZE</text>
<text x="807.4" y="515.4">REVISION</text>
<text x="807.4" y="525.5">BRANCH</text>
<text x="705.8" y="533.1">PROPRIETARY PROPERTY OF APPLE INC.</text>
<text x="705.8" y="530.6">THE INFORMATION CONTAINED HEREIN IS THE</text>
<text x="705.8" y="535.7">THE POSESSOR AGREES TO THE FOLLOWING:</text>
<text x="706.1" y="539.5">I TO MAINTAIN THIS DOCUMENT IN CONFIDENCE</text>
<text x="807.4" y="535.7">PAGE</text>
<text x="705.3" y="543.3">II NOT TO REPRODUCE OR COPY IT</text>
<text x="807.4" y="545.8">SHEET</text>
<text x="704.5" y="547.1">III NOT TO REVEAL OR PUBLISH IT IN WHOLE OR PART</text>
<text x="705.3" y="550.9">IV ALL RIGHTS RESERVED</text>
</g>
<g font-size="2.3">
<text x="217.7" y="78.5">19</text>
<text x="222.2" y="78.5">14</text>
<text x="226.8" y="78.5">13</text>
<text x="231.4" y="78.5">7</text>
<text x="687.3" y="78.5">6</text>
<text x="690.3" y="78.5">7</text>
<text x="693.4" y="78.5">8</text>
<text x="696.4" y="78.5">9</text>
<text x="699.5" y="78.5">13</text>
<text x="704" y="78.5">14</text>
<text x="708.6" y="78.5">17</text>
<text x="310.8" y="197.9">29</text>
<text x="310.8" y="192.8">29</text>
<text x="310.8" y="218.2">29</text>
<text x="310.8" y="223.3">29</text>
<text x="310.8" y="243.6">29</text>
<text x="310.8" y="248.7">29</text>
<text x="310.8" y="269">30</text>
<text x="310.8" y="274.1">30</text>
<text x="310.8" y="299.5">30</text>
<text x="310.8" y="294.4">30</text>
<text x="310.8" y="319.8">30</text>
<text x="310.8" y="324.9">30</text>
<text x="310.9" y="345.2">29</text>
<text x="310.9" y="360.4">30</text>
<text x="246.6" y="406.1">17</text>
<text x="251.2" y="406.1">14</text>
<text x="255.8" y="406.1">13</text>
<text x="260.4" y="406.1">9</text>
<text x="263.4" y="406.1">8</text>
<text x="266.4" y="406.1">7</text>
<text x="269.5" y="406.1">6</text>
</g>
<g font-size="2.2">
<text x="608" y="101.3">ROOM=SOC</text>
<text x="636" y="101.3">ROOM=SOC</text>
</g>
<g font-size=".7">
<text x="704.5" y="490">SYNC_MASTER=test_mlb</text>
<text x="849.7" y="490">SYNC_DATE=10/13/2016</text>
</g>
</svg>
